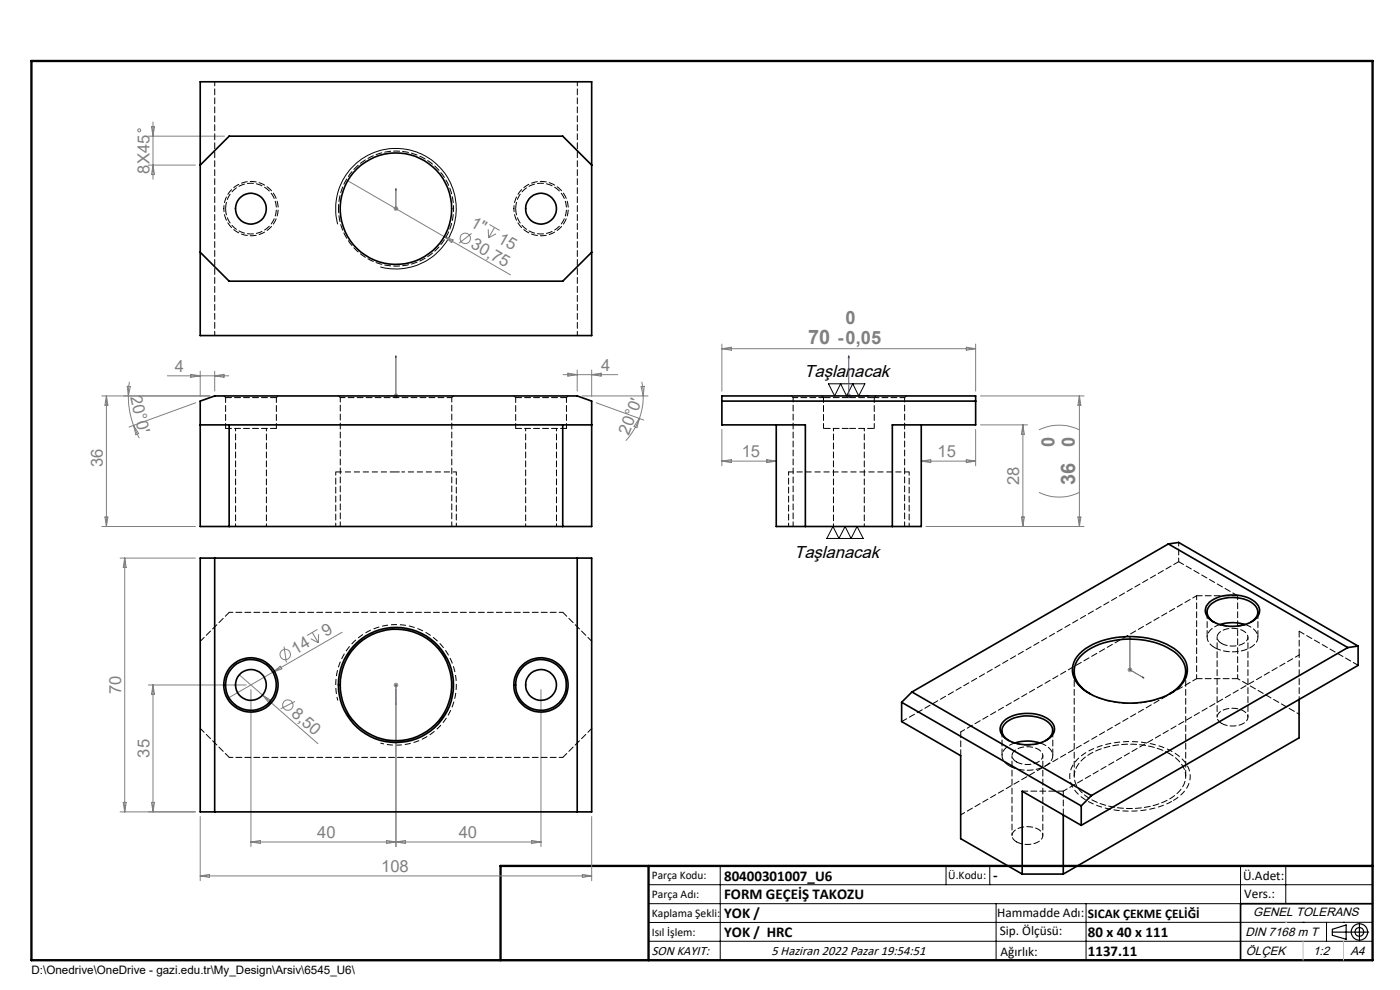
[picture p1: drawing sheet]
<svg xmlns="http://www.w3.org/2000/svg" width="297mm" height="210mm" viewBox="0 0 297 210" stroke-linecap="round" stroke-linejoin="round" font-family="sans-serif">
<g fill="none" stroke="#808080" stroke-width=".21">
<path d="M31.5 28.9h16.1M31.5 35h10M32.1 26.9h.7l-.3 2zM32.5 25.9v12.1M32.5 35l.3 2h-.7zM73.8 38.3l34.5 20M83.5 44.3h1M83.6 43.9l.7 .7M84 43.8v1M84.3 43.9l-.7 .7M94.2 50.2l1.9 .7-.3 .6zM100 49.5l-2.6 2.1"/>
<path d="M103.6 48.6v1.8M103.8 47.6l2.2 1.3M104.9 48.3l-1.3 2.1M105.2 49.6l-1.6 .8M35.5 79.7h13M40.5 79.4l2 .3-2 .3zM42.5 78.7v5.4M45.5 78.7v4.3M45.5 79.7l2-.3v.6zM119.5 79.5h11.6M120.5 79.2l1.9 .3-1.9 .3zM122.4 78.5v4.5"/>
<path d="M125.5 78.5v5.6M125.5 79.5l2-.3v.6zM153.1 73v10M153.1 74l2.1-.3v.6zM153.1 74h53.9M205 73.7l2 .3-2 .3zM207 73v10M21.6 84h22.9M22.6 84v27.7M22.6 84l.3 2h-.6zM27 81.9l.7 .1-.5 2zM27.2 84a16.6 16.6 0 0 0 1.1 6.2"/>
<path d="M27.4 81l-.2 3M28.3 90.2l1.1 1.8-.6 .2zM28.3 90.2l1.3 2.7M41.5 85.4l-14.1 5.2M83.5 84h1M83.6 83.6l.7 .7M84 83.5v1M84.3 83.6l-.7 .7M123.5 84h14M126.5 85.4l10.1 3.7M135.6 88.8a15.2 15.2 0 0 1-2.8 4.7M135.6 88.8l-.5 1.9-.6-.3z"/>
<path d="M136 82l.7-.1-.2 2.1zM136.1 81l.4 3M136.5 84a13.1 13.1 0 0 1-.9 4.8M153.1 91.1v7.7M153.1 97.8h11.6M153.1 97.8l2.1-.3v.6zM162.7 97.5l2 .3-2 .3zM179.6 84h1M179.7 83.6l.7 .7M180.1 83.5v1M180.4 83.6l-.7 .7M195.4 97.8h11.6"/>
<path d="M195.4 97.8l2-.3v.6zM205 97.5l2 .3-2 .3zM207 91.1v7.7M208 84h22M208 90.1h10M217 90.1v21.6M217 90.1l.3 2h-.6zM220.4 91.2a9.8 9.8 0 0 1 8.6 0M229 84l.3 2h-.6zM229 84v27.7M21.6 111.7h19.9M22.3 109.7h.6l-.3 2z"/>
<path d="M25.5 118.4h16M26.5 118.4v53.8M26.5 118.4l.3 2h-.7zM196.5 111.7h33.5M216.7 109.7h.6l-.3 2zM220.4 104.4a9.8 9.8 0 0 0 8.6 0M228.7 109.7h.6l-.3 2zM60.3 137.2l.4 3.3M65.9 135.5l1.6 .8M66.3 134.2l1.2 2.1M67.3 133.5l-2.1 1.3M67.6 134.5l-.1 1.8"/>
<path d="M72.6 134.1l-14.7 8.5M31.5 145.3h20.7M32.5 145.3v26.9M32.5 145.3l.3 2h-.7zM50.8 143.1l4.9 4.4M53.2 146.3v33.3M55.7 147.5l11.8 10.3M55.7 147.5l1.7 1-.4 .5zM57.9 142.6l-9.3 5.4M57.9 142.6l1.5-1.3 .4 .6zM62.6 148.8l-3.1 1.5M83.5 145.3h1"/>
<path d="M83.6 144.9l.7 .8M84 144.8v1M84 146.3v33.3M84.3 144.9l-.7 .8M114.8 146.3v33.3M239.2 142.1h1M239.4 141.7l.7 .7M239.7 141.6v1M240.1 141.7l-.7 .7M25.5 172.2h16M26.1 170.2h.7l-.3 2zM32.1 170.2h.7l-.3 2z"/>
<path d="M42.5 173.2v13.6M53.2 178.6l2-.3v.6zM82 178.3v.6l4-.6v.6zM112.8 178.3l2 .3-2 .3zM114.8 178.6h-61.6M125.5 173.2v13.6M42.5 185.8h83M42.5 185.8l2-.3v.6zM123.5 185.5l2 .3-2 .3z"/>
<circle cx="29.5" cy="27.6" r=".31"/>
<circle cx="98.7" cy="50.6" r="1.1"/>
<circle cx="60.5" cy="138.8" r="1.1"/>
<circle cx="61" cy="149.6" r="1.1"/>
</g>
<g fill="none" stroke="#000" stroke-width=".21">
<path d="M71.6 47.6a12.8 12.8 0 0 1 11.3-16.1 12.8 12.8 0 0 1 13.8 13.9 12.8 12.8 0 0 1-16 11.2M175.8 81.4h7.7l-1.3 2.6-1.3-2.6-1.3 2.6-1.3-2.6-1.2 2.6zM176.7 111.7l1.3 2.5 1.3-2.5 1.3 2.5 1.2-2.5 1.3 2.5h-7.7zM137.6 187.7h153.6M137.6 191.7h153.6M137.6 199.7h153.6M152.8 183.7v20M200.7 183.7v4M210 183.7v4M211.3 191.7v12M230.4 191.7v12M263.2 183.7v20"/>
<path d="M272.8 183.7v8M276.4 195.6h.1M281.4 195.6v4.1M285 195.6h.1M291.2 195.6l-153.6 .1"/>
</g>
<path d="M85.2 100.1h11.6M80.7 157.6a12.8 12.8 0 0 0 16.1-11.2 12.8 12.8 0 0 0-13.9-13.9 12.8 12.8 0 0 0-11.2 16.1" fill="none" stroke="#000" stroke-width=".21" stroke-dasharray="1.3 .6" stroke-dashoffset=".5" stroke-linecap="butt"/>
<path d="M71.2 100.1h12.8" fill="none" stroke="#000" stroke-width=".21" stroke-dasharray="1.3 .6" stroke-linecap="butt"/>
<path d="M248.8 169.9a6.4 6.4 0 0 0 3.7-5.4 6.6 6.6 0 0 0-4.2-5.3 19.8 19.8 0 0 0-18.4 .7 5.4 5.4 0 0 0-2.7 6.3 9.6 9.6 0 0 0 6.7 5.1 20.2 20.2 0 0 0 14.9-1.4" fill="none" stroke="#000" stroke-width=".21" stroke-dasharray="1.3 .6" stroke-dashoffset="-.2" stroke-linecap="butt"/>
<path d="M167.3 100.1h25.6" fill="none" stroke="#000" stroke-width=".21" stroke-dasharray="1.3 .6" stroke-dashoffset=".3" stroke-linecap="butt"/>
<g fill="none" stroke="#000" stroke-width=".25">
<path d="M282.6 197.7h7.8M282.6 197.1l3-.9v3l-3-.8zM288.4 195.8v3.8M106.2 203.7h185"/>
<circle cx="288.4" cy="197.7" r="1.74"/>
<circle cx="288.4" cy="197.7" r=".93"/>
</g>
<g fill="none" stroke="#00f" stroke-width=".21">
<path d="M84 44.3h.1M84 40v4.3M84 40v.5v-.5M84 44.2v.2zM84 75.5v.4v-.4M84 75.5v8.5M180.1 75.5v8.5h4.2M180.1 75.5l.1 .4h-.2zM84 83.9v.2zM84 84h.1M183.9 83.9l.4 .1-.4 .1zM239.7 135.2v6.9l3 1.7"/>
<path d="M239.7 135.2l.1 .4-.2-.1zM84 149.5v-.4v.4M84 145.2v.2zM84 145.3h.1M84 145.3v4.2M242.4 143.6l.3 .2-.3-.1z"/>
</g>
<path d="M71.2 100.1v11.5M84 100.1h1.2M96.8 111.6v-11.5M167.3 100.1v11.5M192.9 111.6v-11.5" fill="none" stroke="#000" stroke-width=".21" stroke-dasharray="1.3 .6" stroke-dashoffset=".6"/>
<path d="M167.3 100.1h.1" fill="none" stroke="#000" stroke-width=".21" stroke-dasharray="1.3 .6"/>
<path d="M291.2 191.7h-28v12" fill="none" stroke="#000" stroke-width=".35"/>
<path d="M6.7 12.9h284.5v190.8h-284.5zM137.6 183.7v20M291.2 183.7h-185v20" fill="none" stroke="#000" stroke-width=".5"/>
<path d="M276.4 199.7v4M285 199.7v4" fill="none" stroke="#c0c0c0" stroke-width=".21"/>
<path d="M272.8 195.6h.1" fill="none" stroke="#c0c0c0" stroke-width=".25"/>
<g fill="#00f">
<path d="M84 83.9v.2zM84 75.5v.4z"/>
<path d="M84 149.1v.4zM84 145.2v.2z"/>
<path d="M242.4 143.6l.3 .2-.3-.1zM239.7 135.2l.1 .4-.2-.1zM84 40v.5zM84 44.2v.2z"/>
<path d="M183.9 83.9l.4 .1-.4 .1zM180.1 75.5l.1 .4h-.2z"/>
</g>
<g fill="none" stroke="#000" stroke-width=".35">
<path d="M42.5 17.3h83v53.9h-83zM42.5 35l6.1-6.1h70.8l6.1 6.1M42.5 53.5l6.1 6.1h70.8l6.1-6.1M42.5 90.1h83M42.5 85.1l3-1.1h76.9l3.1 1.1v26.6h-83zM48.6 90.1v21.6M119.4 90.1v21.6M153.1 85.1h53.9M164.7 90.1v21.6h30.7v-21.6M42.5 118.4h83v53.8h-83zM45.5 118.4v53.8M122.4 118.4v53.8"/>
<path d="M170.9 111.7v-21.6h-17.8v-6.1h53.9v6.1h-17.7v21.6M247.9 115.4l-54.4 31.4M247.9 115.4l38 22M247.9 115.4l2.1-.3 38.1 21.9M229 138.7a15.4 15.4 0 0 1 11.3-3.7 15.1 15.1 0 0 1 10.1 3.7 4.7 4.7 0 0 1-.6 7.4 17.1 17.1 0 0 1-12.9 2.8 11.9 11.9 0 0 1-8.8-4.6 4.5 4.5 0 0 1 .9-5.6zM256.5 127.8a8.5 8.5 0 0 1 9.8-.1 2.37 2.37 0 0 1-.6 4.1 8.5 8.5 0 0 1-9.3-.6 2.24 2.24 0 0 1 .1-3.4zM257.5 132a2.26 2.26 0 0 1-1.4-2.2 2.26 2.26 0 0 1 1.4-2.1 8.1 8.1 0 0 1 8.5 .5 2.19 2.19 0 0 1-.6 3.8M258.8 132.5a8.6 8.6 0 0 1 5.3 0M285.9 137.4l-54.4 31.4M288.1 137v4.1l-58.7 34M288.1 137l-2.2 .4M191.3 149l38.1 21.9"/>
<path d="M191.3 149v4.1l12.5 7.2v17.6l13.1 7.5M193.5 146.8l38 22M193.5 146.8l-2.2 2.2M213 152.9a8.4 8.4 0 0 1 9.7-.1 2.33 2.33 0 0 1-.6 4.1 8.4 8.4 0 0 1-9.2-.6 2.18 2.18 0 0 1 .1-3.4zM214 157.1a2.28 2.28 0 0 1-1.4-2.1 2.28 2.28 0 0 1 1.4-2.1 8.1 8.1 0 0 1 8.5 .4 2.22 2.22 0 0 1-.6 3.8M215.3 157.6a8.6 8.6 0 0 1 5.3 0M231.2 147.1a5.2 5.2 0 0 1-3-6.4 9.7 9.7 0 0 1 7-4.6 17.7 17.7 0 0 1 14 2.2 4.9 4.9 0 0 1 2.1 5.4 6.6 6.6 0 0 1-3.1 3.4M275.6 148.4v8.1l-50 28.9M225.6 172.9v12.5M229.4 170.9v4.2M229.4 175.1l-12.5-7.3v17.6M231.5 168.8l-2.1 2.1"/>
<path d="M216.9 185.4h8.7"/>
<circle cx="53.2" cy="44.3" r="3.3"/>
<circle cx="84" cy="44.3" r="11.8"/>
<circle cx="114.8" cy="44.3" r="3.3"/>
<circle cx="53.2" cy="145.3" r="5.4"/>
<circle cx="53.2" cy="145.3" r="3.3"/>
<circle cx="53.2" cy="145.3" r="5.8"/>
<circle cx="84" cy="145.3" r="12.2"/>
<circle cx="84" cy="145.3" r="11.8"/>
<circle cx="114.8" cy="145.3" r="5.4"/>
<circle cx="114.8" cy="145.3" r="5.8"/>
<circle cx="114.8" cy="145.3" r="3.3"/>
</g>
<path d="M47.9 84.3v6.6M58.6 90.9v-6.6M72.2 84.3h23.6M109.4 84.3v6.6M120.2 90.9v-6.6M174.7 84.3v6.6M185.5 90.9v-6.6" fill="none" stroke="#000" stroke-width=".21" stroke-dasharray="1.3 .6" stroke-dashoffset=".2"/>
<g fill="none" stroke="#000" stroke-width=".21" stroke-dasharray="1.3 .6">
<path d="M47.5 84l.4 .3M47.9 84.3h10.7M47.9 90.9h10.7M58.6 84.3l.4-.3M71.8 84l.4 .3M95.8 84.3l.4-.3M109 84l.4 .3M109.4 84.3h10.8M109.4 90.9h10.8M120.2 84.3l.4-.3M167.9 84l.4 .3M174.3 84l.4 .3"/>
<path d="M185.5 84.3l.4-.3M191.9 84.3l.4-.3M257.4 131.9l.3 .1M258.8 132.5a3.6 3.6 0 0 0-2.7 2.5 2.6 2.6 0 0 0 1.6 2.4M259.2 136.5a4.7 4.7 0 0 0 5.3-.6 1.42 1.42 0 0 0-.9-2.2 4.8 4.8 0 0 0-5 .6 1.34 1.34 0 0 0 .6 2.2M265.3 132l.3-.1M275.6 133.9v5M213.9 157l.2 .1M215.3 157.6a3.6 3.6 0 0 0-2.7 2.5 2.6 2.6 0 0 0 1.6 2.4M221.8 157.1l.2-.1M227.9 142.4v22.3M231.1 147.1l.3 .1"/>
<path d="M248.1 147.2l.3-.1M259.2 153.5a4.7 4.7 0 0 0 5.3-.7 1.42 1.42 0 0 0-.9-2.1 4.8 4.8 0 0 0-5 .6 1.34 1.34 0 0 0 .6 2.2M203.8 160.3v-5M215.6 161.6a4.7 4.7 0 0 0 5.4-.6 1.42 1.42 0 0 0-.9-2.2 4.8 4.8 0 0 0-5.1 .6 1.34 1.34 0 0 0 .6 2.2M215.6 178.6a4.7 4.7 0 0 0 5.4-.7 1.42 1.42 0 0 0-.9-2.1 4.8 4.8 0 0 0-5.1 .6 1.34 1.34 0 0 0 .6 2.2M225.6 167.8v5M251.5 164.7v-22.3"/>
</g>
<path d="M72.2 84.3v27.3M168.3 84.3h6.4M168.3 84.3v27.3M185.5 84.3h6.4M95.8 111.6v-27.3M191.9 111.6v-27.3M257.5 131.9a8.3 8.3 0 0 0 7.9 0M275.6 138.9l-50 28.9M203.8 155.3l50.1-28.9M214 157.1a8.3 8.3 0 0 0 7.9 0M248.1 159.9a5.8 5.8 0 0 1 3.4 5.2 6.6 6.6 0 0 1-4.5 4.9 18.5 18.5 0 0 1-16-.7 5.4 5.4 0 0 1-3-5.3 7.1 7.1 0 0 1 4.8-4.9 18.8 18.8 0 0 1 15.3 .8M203.8 172.8l50.1-28.8" fill="none" stroke="#000" stroke-width=".21" stroke-dasharray="1.3 .6" stroke-dashoffset=".3"/>
<path d="M50 90.9v20.7M111.5 90.9v20.7M176.8 90.9v20.7M56.5 111.6v-20.7M118.1 111.6v-20.7M183.4 111.6v-20.7M258.2 135.2v16.9M275.6 138.9v9.5M264.7 152.1v-16.9M275.6 151.5l-13-7.5M214.7 160.3v16.9M221.2 177.2v-16.9" fill="none" stroke="#000" stroke-width=".21" stroke-dasharray="1.3 .6" stroke-dashoffset=".7"/>
<path d="M250 119.1l-58.7 34M42.5 136l6.1-6.1M119.4 129.9l6.2 6.1M253.9 126.4h8.7M262.6 126.4l-12.6-7.3M125.6 154.5l-6.2 6.2M253.9 144h8.7M288.1 141.1l-12.5-7.2M48.6 160.7l-6.1-6.2M225.6 167.8h-8.7" fill="none" stroke="#000" stroke-width=".21" stroke-dasharray="1.3 .6" stroke-dashoffset=".1"/>
<path d="M250 119.1v-4.1M48.6 129.9h70.8M119.4 160.7h-70.8" fill="none" stroke="#000" stroke-width=".21" stroke-dasharray="1.3 .6" stroke-dashoffset=".5"/>
<path d="M174.7 84.3h5.4M174.7 90.9h5.4M180.1 84.3h5.4M180.1 90.9h5.4" fill="none" stroke="#000" stroke-width=".21" stroke-dasharray="1.3 .6" stroke-dashoffset="-.2"/>
<path d="M47.9 44.3a5.4 5.4 0 0 1 7.8-4.8 5.4 5.4 0 0 1 .7 9.1 5.4 5.4 0 0 1-8.5-3.6v-.7M109.4 44.3a5.4 5.4 0 0 1 7.9-4.8 5.4 5.4 0 0 1 .6 9.1 5.4 5.4 0 0 1-8.4-3.6l-.1-.7M256.1 129.8v5.4M257.7 137.4a8.1 8.1 0 0 0 8.4-.6 2.16 2.16 0 0 0-.6-3.7l-1.4-.6M266.9 135.2v-5.4M212.6 154.9v5.4M214.2 162.5a8.1 8.1 0 0 0 8.4-.6 2.16 2.16 0 0 0-.6-3.7l-1.4-.6M223.3 160.3v-5.4" fill="none" stroke="#000" stroke-width=".21" stroke-dasharray="1.3 .6" stroke-dashoffset="-.1"/>
<path d="M122.5 17.3v53.9M71.8 44.3a12.2 12.2 0 0 0 18 10.7 12.2 12.2 0 0 0 1-20.9 12.2 12.2 0 0 0-18.9 9l-.1 1.2M45.6 71.2v-53.9M253.9 126.4v17.6M262.6 126.4v17.6M231.2 147.1a18.4 18.4 0 0 0 17 0" fill="none" stroke="#000" stroke-width=".21" stroke-dasharray="1.3 .6" stroke-dashoffset=".4"/>
<path d="M47.5 44.3a5.8 5.8 0 0 0 8.4 5.1 5.8 5.8 0 0 0 .7-9.9 5.8 5.8 0 0 0-9.1 4v.8M109 44.3a5.8 5.8 0 0 0 8.4 5.1 5.8 5.8 0 0 0 .7-9.9 5.8 5.8 0 0 0-9 4l-.1 .8" fill="none" stroke="#000" stroke-width=".21" stroke-dasharray="1.3 .6" stroke-dashoffset=".6"/>
<g font-size="4.2" fill="#808080">
<text x="171.5" y="73">70 -0,05</text>
<text x="228.1" y="102.8" transform="rotate(-90 228.1 102.8)">36</text>
</g>
<g font-size="3.9" fill="#808080">
<text x="179.4" y="68.7">0</text>
<text x="223.7" y="94.9" transform="rotate(-90 223.7 94.9)">0</text>
<text x="228" y="94.9" transform="rotate(-90 228 94.9)">0</text>
</g>
<g font-size="3.7">
<text x="170.6" y="80">Taşlanacak</text>
<text x="168.5" y="118.4">Taşlanacak</text>
</g>
<g font-size="3.5" fill="#808080">
<text x="31.7" y="34.9" transform="rotate(-90 31.7 34.9)">X45</text>
<text x="31.7" y="36.8" transform="rotate(-90 31.7 36.8)">8</text>
<text x="99.6" y="47.9" transform="rotate(30 99.6 47.9)">1&quot;</text>
<text x="99.7" y="52.5" transform="rotate(30 99.7 52.5)">30,75</text>
<text x="105.4" y="51.3" transform="rotate(30 105.4 51.3)">15</text>
<text x="37.1" y="78.9">4</text>
<text x="127.5" y="78.7">4</text>
<text x="27.6" y="84.2" transform="rotate(76 27.6 84.2)">20°0'</text>
<text x="133.4" y="92.4" transform="rotate(-69 133.4 92.4)">20°0'</text>
<text x="21.8" y="99.1" transform="rotate(-90 21.8 99.1)">36</text>
<text x="157.3" y="97">15</text>
<text x="198.9" y="97">15</text>
<text x="216.2" y="102.8" transform="rotate(-90 216.2 102.8)">28</text>
<text x="69.1" y="135.2" transform="rotate(-30 69.1 135.2)">9</text>
<text x="62.7" y="138.9" transform="rotate(-30 62.7 138.9)">14</text>
<text x="25.7" y="147.2" transform="rotate(-90 25.7 147.2)">70</text>
<text x="61.6" y="151.6" transform="rotate(41 61.6 151.6)">8,50</text>
<text x="31.7" y="160.7" transform="rotate(-90 31.7 160.7)">35</text>
<text x="67.3" y="177.8">40</text>
<text x="97.3" y="177.8">40</text>
<text x="80.9" y="185">108</text>
</g>
<g font-size="3.2">
<text x="153.6" y="186.8">80400301007_U6</text>
<text x="153.6" y="190.8">FORM GEÇEİŞ TAKOZU</text>
<text x="210.7" y="186.6">-</text>
<text x="153.6" y="194.8">YOK /</text>
<text x="153.6" y="198.8">YOK / HRC</text>
<text x="230.8" y="198.7">80 x 40 x 111</text>
<text x="230.8" y="202.8">1137.11</text>
</g>
<g font-size="2.8">
<text x="263.7" y="186.7">Ü.Adet:</text>
<text x="263.9" y="190.5">Vers.:</text>
<text x="211.5" y="194.5">Hammadde Adı:</text>
<text x="230.8" y="194.7">SICAK ÇEKME ÇELİĞİ</text>
<text x="138.3" y="202.6">SON KAYIT:</text>
<text x="163.7" y="202.6">5 Haziran 2022 Pazar 19:54:51</text>
<text x="212.1" y="198.4">Sip. Ölçüsü:</text>
<text x="212.2" y="202.7">Ağırlık:</text>
</g>
<g font-size="2.6">
<text x="265.9" y="194.4">GENEL TOLERANS</text>
<text x="264.2" y="198.5">DIN 7168 m T</text>
<text x="264.3" y="202.6">ÖLÇEK</text>
<text x="278.5" y="202.6">1:2</text>
<text x="286.5" y="202.6">A4</text>
</g>
<g font-size="2.5">
<text x="138.3" y="186.4">Parça Kodu:</text>
<text x="138.3" y="190.5">Parça Adı:</text>
<text x="201.2" y="186.5">Ü.Kodu:</text>
<text x="138.3" y="194.5">Kaplama Şekli:</text>
<text x="138.3" y="198.6">Isıl İşlem:</text>
<text x="6.7" y="206.7">D:\Onedrive\OneDrive - gazi.edu.tr\My_Design\Arsiv\6545_U6\</text>
</g>
</svg>
